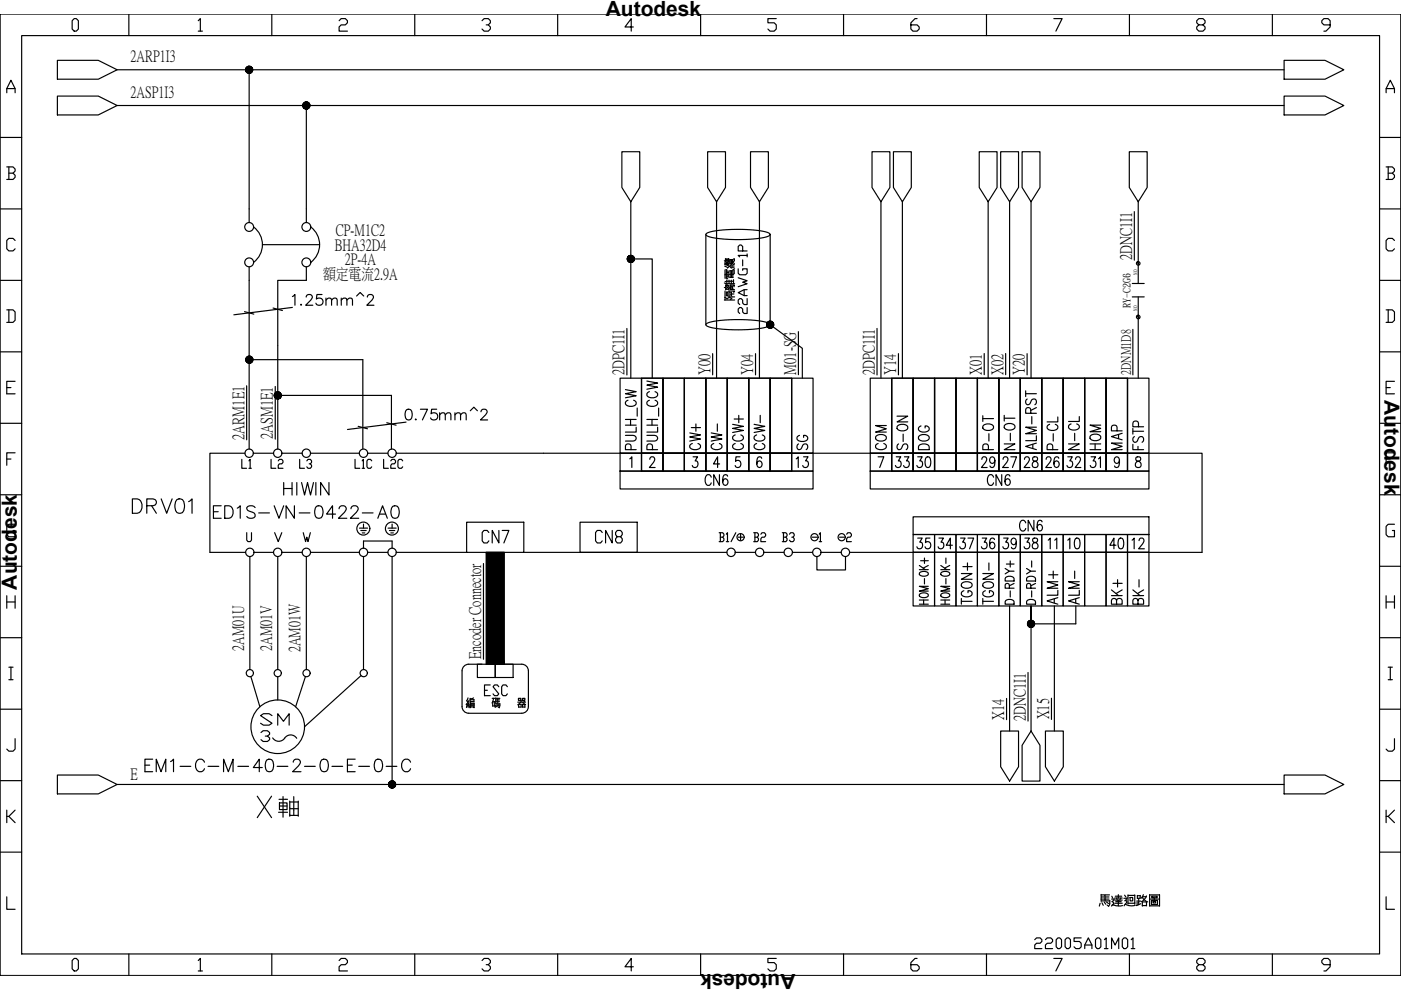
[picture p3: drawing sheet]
<svg xmlns="http://www.w3.org/2000/svg" width="297mm" height="210mm" viewBox="0 0 297 210" stroke-linecap="round" stroke-linejoin="round" font-family="sans-serif">
<g fill="none" stroke="#000" stroke-width=".25">
<path d="M1.4 19.7v-.9l.9-1.8 .9 1.8v.9M1.4 18.8h1.8M4.6 7.5h287.9v194.8h-287.9zM15.7 3.9h.5l.4 .5v1.8l-.4 .4h-.5l-.4-.4v-1.8zM27.3 3v4.5M42 4.4l.5-.5v2.7M42 6.6h.9M57.6 3v4.5M71.9 4.4l.4-.5h.9l.5 .5v.4l-.5 .5h-.9l-.4 .4v.9h1.8M87.9 3v4.5M102.2 4.4l.4-.5h.9l.5 .5v.4l-.5 .5h-.4M103.5 5.3l.5 .4v.5l-.5 .4h-.9l-.4-.4"/>
<path d="M118.2 3v4.5M134.3 5.7h-1.8l1.3-1.8v2.7M148.5 3v4.5M164.6 3.9h-1.8v.9h1.3l.5 .5v.9l-.5 .4h-.8l-.5-.4M178.8 3v4.5M194.4 3.9h-.4l-.9 .9v1.4l.5 .4h.8l.5-.4v-.5l-.5-.4h-1.3M209.2 3v4.5M223.4 3.9h1.8l-1.3 2.7M239.5 3v4.5M254.2 5.3l-.5-.5v-.4l.5-.5h.9l.4 .5v.4l-.4 .5h-.9l-.5 .4v.5l.5 .4h.9l.4-.4v-.5l-.4-.4M269.8 3v4.5M282 5.3h-1.3l-.5-.5v-.4l.5-.5h.9l.4 .5v1.3l-.9 .9h-.4"/>
<path d="M293.9 19.7v-.9l.9-1.8 .9 1.8v.9M293.9 18.8h1.8M297 3v203.8M.1 29.1h4.5M1.4 35.4h1.4l.4 .4v.5l-.4 .4M1.9 36.7h.9l.4 .5v.4l-.4 .4h-1.4M1.9 35.4v2.6M292.5 29.1h4.5M293.9 35.4h1.3l.5 .4v.5l-.5 .4M294.3 36.7h.9l.5 .5v.4l-.5 .4h-1.3M294.3 35.4v2.6M.1 44.3h4.5"/>
<path d="M.1 59.4h4.5M3.2 51l-.4-.5h-.9l-.5 .5v1.8l.5 .4h.9l.4-.4M292.5 44.3h4.5M292.5 59.4h4.5M295.7 51l-.5-.5h-.9l-.4 .5v1.8l.4 .4h.9l.5-.4M.1 74.6h4.5M1.4 65.7h1.4l.4 .4v1.8l-.4 .5h-1.4M1.9 65.7v2.7M292.5 74.6h4.5M293.9 65.7h1.3l.5 .4v1.8l-.5 .5h-1.3M294.3 65.7v2.7M.1 89.8h4.5"/>
<path d="M1.4 82.2h.9M1.4 97.3h.9M3.2 80.8h-1.8v2.7h1.8M3.2 96h-1.8v2.7M292.5 89.8h4.5M293.9 82.2h.9M293.9 97.3h.9M295.7 80.8h-1.8v2.7h1.8M295.7 96h-1.8v2.7M.1 104.9h4.5M3.2 111.2h-1.3l-.5 .4v1.8l.5 .4h1.3v-1.3h-.4M292.5 104.9h4.5"/>
<path d="M295.7 111.2h-1.4l-.4 .4v1.8l.4 .4h1.4v-1.3h-.5M.1 120.1h4.5M.1 135.2h4.5M1.4 126.3v2.7M1.4 127.6h1.8M3.2 126.3v2.7M292.5 120.1h4.5M292.5 135.2h4.5M293.9 127.6h1.8M293.9 126.3v2.7M295.7 126.3v2.7M.1 150.4h4.5"/>
<path d="M1.9 141.5h.9M1.9 144.1h.9M2.3 141.5v2.6M3.2 156.6v2.2l-.4 .5h-.9l-.5-.5M292.5 150.4h4.5M294.3 141.5h.9M294.3 144.1h.9M294.8 141.5v2.6M295.7 156.6v2.2l-.5 .5h-.9l-.4-.5M.1 165.5h4.5M1.4 171.8v2.6M1.9 173.1l1.3 1.3"/>
<path d="M3.2 171.8l-1.3 1.3h-.5M292.5 165.5h4.5M293.9 171.8v2.6M294.3 173.1l1.4 1.3M295.7 171.8l-1.4 1.3h-.4M.1 180.7h4.5M1.4 190.1v2.7h1.8M292.5 180.7h4.5M293.9 190.1v2.7h1.8M15.7 203.2h.5l.4 .5v1.7l-.4 .5h-.5l-.4-.5v-1.7zM27.3 202.3v4.5M42 203.7l.5-.5v2.7"/>
<path d="M42 205.9h.9M57.6 202.3v4.5M71.9 203.7l.4-.5h.9l.5 .5v.4l-.5 .4h-.9l-.4 .5v.9h1.8M87.9 202.3v4.5M102.2 203.7l.4-.5h.9l.5 .5v.4l-.5 .4h-.4M103.5 204.5l.5 .5v.4l-.5 .5h-.9l-.4-.5M118.2 202.3v4.5M134.3 205h-1.8l1.3-1.8v2.7M148.5 202.3v4.5M164.6 203.2h-1.8v.9h1.3l.5 .4v.9l-.5 .5h-.8l-.5-.5M178.8 202.3v4.5M194.4 203.2h-.4l-.9 .9v1.3l.5 .5h.8l.5-.5v-.4l-.5-.5h-1.3"/>
<path d="M209.2 202.3v4.5M223.4 203.2h1.8l-1.3 2.7M239.5 202.3v4.5M254.2 204.5l-.5-.4v-.4l.5-.5h.9l.4 .5v.4l-.4 .4h-.9l-.5 .5v.4l.5 .5h.9l.4-.5v-.4l-.4-.5M269.8 202.3v4.5M282 204.5h-1.3l-.5-.4v-.4l.5-.5h.9l.4 .5v1.3l-.9 .9h-.4"/>
</g>
<g fill="none" stroke="#000" stroke-width=".25">
<path d="M233.2 191.5l-.1 .6M233.5 189.7h.8v1.3M233.5 189.6v1.5M233.5 190.6h1.6M233.5 191h1.8M233.5 190.2h1.6M233.6 191.4l.3 .5M234.1 191.3l.4 .4M234.3 189.7h.9M234.6 191.2l.4 .4M234.7 191.9l.3 .2M235.3 190.9a1.3 1.3 0 0 1-.3 1.3"/>
<path d="M235.7 190.6h.5M235.7 190l.2 .4M235.8 191.9l1.5 .2 .7-.1M236.2 190.6l-.4 .6h.2a.42 .42 0 0 1-.2 .7l-.1 .2M236.3 190.4h1.6M236.3 190.8h1.6M236.3 191.5h1.6M236.4 190h1.4M236.6 191.2h1.1M236.7 190.4l.2 .4M237.1 190.8v1.3M237.1 189.7v.7"/>
<path d="M237.7 190.4l-.3 .4M238.3 190.5h.6M238.4 189.8l.3 .4M238.5 191h.3l.1 .3-.6 .8M238.6 191.7l1.2 .4 .9-.2M239 190.3l-.5 .7M239.2 189.7v2M239.2 191.5h1.4M239.2 189.8h1.4M239.6 190.3h.6v.7h-.6zM240.6 189.7v2M241.1 191v.9"/>
<path d="M241.1 189.8v.7M241.1 189.9h.7M241.4 191.1h.5M241.4 190.5v1.3M241.8 189.8v.7h-.7M241.9 191.6l-1 .4M242.2 190.2l.5 .7 .7 .3M242.2 191.2h.9M242.2 191.2v.8h.9M242.2 192v.1M242.2 190.1h.8M242.4 189.7l-.5 .8"/>
<path d="M243.1 190l-.4 .7-.7 .5M243.1 191.1v1M243.7 189.7v2.4M243.7 189.7h2.1M243.7 192.1h2.1M243.9 190.6h1.7M244.1 190.9h1.3v.9h-1.3zM244.2 190h1.1v.3h-1.1zM244.5 191.1v.4h.5v-.4h-.5M244.7 190.3v.5M245.8 189.7v2.4"/>
</g>
<!-- layer: 0 -->
<g fill="none" stroke="#000" stroke-width=".25">
<path d="M12.2 12.8h8.6l4 2-4 2h-8.6zM24.8 14.8h247.5M52.8 14.8v32.4M272.3 12.8h8.6l4 2-4 2h-8.6zM12.2 20.4h8.6l4 2-4 2h-8.6zM24.8 22.4h247.5M65 22.4v24.8M150 32.2h3.8v7.5l-1.9 3.1-1.9-3.1zM159.1 32.2h3.8v7.5l-1.9 3.1-1.9-3.1zM189.4 32.2h3.8v7.5l-1.9 3.1-1.9-3.1zM207.6 32.2h3.8v7.5l-1.9 3.1-1.9-3.1zM212.2 32.2h3.7v7.5l-1.8 3.1-1.9-3.1z"/>
<path d="M216.7 32.2h3.8v7.5l-1.9 3.1-1.9-3.1zM239.4 32.2h3.8v7.5l-1.9 3.1-1.9-3.1zM272.3 20.4h8.6l4 2-4 2h-8.6zM52.8 56.6v38.6M53.8 48.1a4.7 4.7 0 0 1 0 7.5M55.6 51.9h12.2M65 56.6v2.8h-6.1v35.8M65.9 48.1a4.7 4.7 0 0 1 0 7.5M133.7 42.8l-1.9-3.1v-7.5h3.8v7.5l-1.9 3.1v37.4M133.7 54.9h4.6v25.3M149.7 49.7v19.1M149.7 49.6a15.4 15.4 0 0 1 6.9-1l2.5 .1a7.2 7.2 0 0 1 4.2 1 3.3 3.3 0 0 1-2.5 .9l-3.5 .2-3.3-.1a8 8 0 0 1-4.3-.9z"/>
<path d="M151.9 42.8v37.4M153.6 55.3l.5 .3M153.7 56.5l.6 .2M153.7 58.2h1.8M153.7 57.2v1.8M153.7 55.6v.5M153.7 55.8h.3M154.5 55.6v.5h-.8M155.5 59.6l-1.8 .1M161 42.8v37.4M163.3 49.7v19.1M186.8 42.8l-1.9-3.1v-7.5h3.8v7.5l-1.9 3.1v37.4"/>
<path d="M191.3 42.8v37.4M209.5 42.8v37.4M214.1 42.8v37.4M218.6 42.8v37.4M240.5 44.9v10.3M241.1 55.6l.5 .5M241.3 42.8v17.3M51.8 66.1l2 .5M52.8 76.3h24.1v18.9M57.9 65.3l2 .5M62 65.2l-12.4 1.5M132.9 69.6v9.9"/>
<path d="M149.7 68.7a15.4 15.4 0 0 1 6.9-.9h2.5a7.2 7.2 0 0 1 4.2 1 3.3 3.3 0 0 1-2.5 .9l-3.5 .2h-3.3a8 8 0 0 1-4.3-1zM151.1 75v4.5M153.6 60l.6 .4M153.6 63.6h2.2M153.6 61h.3M153.6 63l.5 .4M153.7 61.7v1.2M153.7 63.1v.5M160.2 75v4.5M163.3 68.8l6.8 5v6.4M169.3 70.3v9.1M185.9 69.6v9.9"/>
<path d="M190.5 75v4.5M208.7 74.9v4.5M213.2 74.9v4.5M217.8 75v4.5M240.1 60.1h2.5M240.1 62.9h2.5M240.2 69.8v9.7M241.1 66.9l.5 .6M241.3 62.9v17.3M51.9 96.1h-7.4v21h7.6M52.3 81.8v11.5M53.7 96.1h4.3"/>
<path d="M58.4 81.9v11.2M58.9 83.8h24.1v11.4M59.8 96.1h4.3M65.8 96.1h10.4M75.9 90.4l2 .5M78 96.1h4.2M82 89.6l2 .6M84 96.1h170.9v21h-74.8M86.1 89.5l-12.4 1.6M131.5 99.9h40.9v3.8h-40.9zM131.5 96.1h4.5v3.8h-4.5zM131.5 80.2h4.5v15.9h-4.5z"/>
<path d="M133.5 97.3l.5-.4v2.2M136 96.1h4.6v3.8h-4.6zM136 80.2h4.6v15.9h-4.6zM137.8 97.4l.3-.5h.4l.2 .2a.83 .83 0 0 1-.2 .9l-.8 1.1h1.2M140.6 96.1h4.5v3.8h-4.5zM140.6 80.2h4.5v15.9h-4.5zM145.1 96.1h4.6v3.8h-4.6zM145.1 80.2h4.6v15.9h-4.6zM146.9 96.9h1l-.5 .8a.67 .67 0 0 1 .5 1 .67 .67 0 0 1-1.1 0M149.7 96.1h4.5v3.8h-4.5zM149.7 80.2h4.5v15.9h-4.5zM152.6 98.4h-1.3l.8-1.5v2.2"/>
<path d="M154.2 96.1h4.5v3.8h-4.5zM154.2 80.2h4.5v15.9h-4.5zM156.9 96.9h-.9v.9a.7 .7 0 0 1 .9 .1 .7 .7 0 0 1 0 .9 .7 .7 0 0 1-.9 .1l-.1-.2M158.7 96.1h4.6v3.8h-4.6zM158.7 80.2h4.6v15.9h-4.6zM161.5 97.2a.48 .48 0 0 0-.8-.2 2.13 2.13 0 0 0 0 2 .5 .5 0 0 0 .8-.2 .65 .65 0 0 0 0-.8 .65 .65 0 0 0-.8-.2l-.2 .6M163.3 96.1h4.5v3.8h-4.5zM163.3 80.2h4.5v15.9h-4.5zM167.8 80.2h4.6v15.9h-4.6zM169.5 92.3a.67 .67 0 0 0-.5 .8 .67 .67 0 0 0 .8 .5h.6a.68 .68 0 0 0 .9-.6 .68 .68 0 0 0-.9-.7v.4M184.5 99.9h59.1v3.8h-59.1zM184.5 96.1h4.6v3.8h-4.6z"/>
<path d="M184.5 80.2h4.6v15.9h-4.6zM186.2 96.9h1.2l-.9 2.2M189.1 80.2h4.5v15.9h-4.5zM193.6 80.2h4.5v15.9h-4.5zM198.1 96.1h4.6v3.8h-4.6zM198.1 80.2h4.6v15.9h-4.6zM202.7 96.1h4.5v3.8h-4.5zM202.7 80.2h4.5v15.9h-4.5zM207.2 80.2h4.6v15.9h-4.6zM211.8 80.2h4.5v15.9h-4.5zM216.3 80.2h4.6v15.9h-4.6zM220.9 80.2h4.5v15.9h-4.5z"/>
<path d="M225.4 80.2h4.6v15.9h-4.6zM230 80.2h4.5v15.9h-4.5zM234.5 96.1h4.6v3.8h-4.6zM234.5 80.2h4.6v15.9h-4.6zM237.3 97.6a.61 .61 0 0 1-.6 .7 .67 .67 0 0 1-.5-.9 .67 .67 0 0 1 .9-.4 1.93 1.93 0 0 1 0 2 .48 .48 0 0 1-.8-.2M239.1 96.1h4.5v3.8h-4.5zM239.1 80.2h4.5v15.9h-4.5zM240.2 94.2v1.1h2.3M240.2 91.4h2.3M240.5 92.6a.6 .6 0 0 0-.3 .7 .6 .6 0 0 0 .7 .4l.6-1a.57 .57 0 0 1 1 .3v.3l-.4 .5M240.9 97a.52 .52 0 0 0 .2 .7 .71 .71 0 0 1 .8 .7 .71 .71 0 0 1-.7 .7 .74 .74 0 0 1-.5-.9 .74 .74 0 0 1 .9-.5 .46 .46 0 0 0 .3-.4 .46 .46 0 0 0-.4-.4zM241.3 94.6v.7"/>
<path d="M241.4 90.5v-.8a.62 .62 0 0 0-.6-.4 .62 .62 0 0 0-.6 .4v.8h2.3M52.3 112.9v1.6l.3 .3h.5l.2-.3v-1.6M53 118v24M53.9 117.1h4.1M58.2 112.9l.8 1.9 .7-1.9M58.9 118v24M59.8 117.1h4.3M64.3 112.9l.5 1.9 .2-.9 .3 .9 .5-1.9M65 118v24M65.8 117.1h10.4M77.1 116.2v-1.5h6v1.5M77.1 118v24"/>
<path d="M78 117.1h4.2M83.1 118v48.3M84 117.1h14.9M98.9 110.7h12.2v6.4h-12.2zM102.5 119.5v20.3M103.1 117.1h3.8v23.7h-3.8zM111.1 117.1h43M123 110.7h12.1v6.4h-12.1zM162 117.1h4.2M168 117.1h4.3M173.2 118v2.8h6.1v-2.8M174.1 117.1h4.3"/>
<path d="M193.6 109.6h50v3.7h-50zM193.6 117.1h4.5v11.4h-4.5zM194.9 119.9l1.3 .9M196 118.3v1.2M196.8 119.9l-1.1 .6M198.1 117.1h4.6v11.4h-4.6zM199.5 119.9l1.2 .9M200.6 118.3v1.2M201.4 119.9l-1.1 .6M202.7 117.1h4.5v11.4h-4.5zM207.2 117.1h4.6v11.4h-4.6zM211.8 117.1h4.5v11.4h-4.5z"/>
<path d="M216.3 117.1h4.6v11.4h-4.6zM218.7 118.9v1.3M220.9 117.1h4.5v11.4h-4.5zM225.4 117.1h4.6v11.4h-4.6zM230 113.3h4.5v3.8h-4.5zM230 117.1h4.5v11.4h-4.5zM234.5 117.1h4.6v11.4h-4.6zM239.1 117.1h4.5v11.4h-4.5zM194.9 128.1h1.9M194.9 127.2h1.9M194.9 120.8h1.9M195 126a1.38 1.38 0 0 1 1.8 .1 1.07 1.07 0 0 1-1.8 .4z"/>
<path d="M195 121.4a1.38 1.38 0 0 1 1.8 .1 1.07 1.07 0 0 1-1.8 .4zM195.8 127.2v.9M196 122.7v1.1M196.8 124.3h-1.9l1.9 .5-1.9 .5h1.9M199.5 128.1h1.9M199.5 127.2h1.9M199.5 120.8h1.9M199.6 126a1.38 1.38 0 0 1 1.8 .1 1.07 1.07 0 0 1-1.8 .4zM199.6 121.4a1.38 1.38 0 0 1 1.8 .1 1.07 1.07 0 0 1-1.8 .4zM200.4 127.2v.9M200.6 122.7v1.1M201.4 124.3h-1.9l1.9 .5-1.9 .5h1.9"/>
<path d="M214.1 128.5v26.5M217.7 120.5l.9 .6-.9 .6M217.7 127.4a1.19 1.19 0 0 1 1.8 .2v.5h-1.8zM217.7 122.5a1.18 1.18 0 0 1 1.8 .2v.5h-1.8zM218.6 124.7l-.1-.9-.3-.1-.5 .1v.9h1.8M218.6 121.1h.9M218.7 125.3v1.3M219.5 123.7l-.9 .5M223.5 128.5v26.5M228.1 128.5v3.8h-9.5v-3.8v26.5l-1.9 3v7.6h3.8v-7.6l-1.9-3M53.2 143.5l1.9 6.4M58.9 143.5v4.9"/>
<path d="M64.8 143.4l-2.1 6.5M76.6 143.2l-12 10.9M98.9 148.5l.3 .4M99 149.4l-.1 .6M99.1 149.4l.1 .6M99.2 148l-.2 .6M99.3 149l.2 .4M99.3 149.4l.1 .4M99.5 148.4l-.6 .9 .5-.1M99.7 148.1v1.1l-.2 .9M99.7 148.7h.8M99.7 148.4h.8"/>
<path d="M99.8 149.1v1M99.8 149.1h.7M99.8 149.5h.7M100.4 148l-.7 .2M101.2 140.8h3.8v2.8h-3.8zM102.2 140.8h-2.8a1.4 1.4 0 0 0-1.4 1.4v7.6a1.41 1.41 0 0 0 1.4 1.4h11.2a1.41 1.41 0 0 0 1.4-1.4v-7.6a1.4 1.4 0 0 0-1.4-1.4h-4.6M105 140.8h3.8v2.8h-3.8zM109.8 148.9h1.6M110.8 148.1h.5v.4h-.5zM110.8 149.4h.5v.6M110.8 149.3v.7M110.8 148.9l.6 .5"/>
<path d="M110.8 149.9h.5M111 148.6l.2 .2M212.2 155h3.7v7.6l-1.8 3-1.9-3zM213.4 148.1v4.5M218 142.6v10.3M221.7 155h3.7v7.6l-1.9 3-1.8-3zM222.9 148v4.5M12.2 164.3h8.6l4 2-4 2h-8.6zM24.8 166.3h247.5M272.3 164.3h8.6l4 2-4 2h-8.6z"/>
<circle cx="52.8" cy="55.6" r=".94"/>
<circle cx="52.8" cy="48.1" r=".94"/>
<circle cx="64.9" cy="55.6" r=".94"/>
<circle cx="64.9" cy="48.1" r=".94"/>
<circle cx="241.3" cy="55.8" r=".38"/>
<circle cx="241.3" cy="67.2" r=".38"/>
<circle cx="53" cy="117.1" r=".89"/>
<circle cx="58.9" cy="117.1" r=".89"/>
<circle cx="64.9" cy="117.1" r=".89"/>
<circle cx="77" cy="112.1" r="1.38"/>
<circle cx="77.1" cy="117.1" r=".89"/>
<circle cx="83.1" cy="112.1" r="1.38"/>
<circle cx="83.1" cy="117.1" r=".89"/>
<circle cx="155" cy="117.1" r=".89"/>
<circle cx="161.1" cy="117.1" r=".89"/>
<circle cx="167.1" cy="117.1" r=".89"/>
<circle cx="173.2" cy="117.1" r=".89"/>
<circle cx="179.2" cy="117.1" r=".89"/>
<circle cx="53" cy="142.7" r=".76"/>
<circle cx="58.9" cy="154.1" r="5.7"/>
<circle cx="58.9" cy="142.7" r=".76"/>
<circle cx="65" cy="142.7" r=".76"/>
<circle cx="77.1" cy="142.7" r=".76"/>
</g>
<g fill="#000" stroke="#000" stroke-width=".21">
<path d="M52.8 14.8h.8v.1zM65 22.4h.7v.1zM133.7 54.9h.8v.1zM52.9 76.3h.7v.1zM163.3 68.8h.7v.2zM58.9 83.8h.7v.2zM218.6 132.3h.8l-.1 .1z"/>
<path d="M52.1 14.9v.1l.7-.2zM52.1 15l.7-.2-.6 .3zM52.2 15.1v.1l.6-.4z"/>
<path d="M52.1 14.6v.1l.7 .1zM52.1 14.7l.7 .1h-.7zM52.1 14.8v.1l.7-.1z"/>
<path d="M52.2 15.2l.1 .1 .5-.5zM52.3 15.3l.5-.5-.4 .6zM52.8 14.8l-.4 .6 .1 .1z"/>
<path d="M52.3 14.3h-.1l.6 .5zM52.2 14.3l.6 .5-.6-.4zM52.2 14.4l-.1 .2 .7 .2z"/>
<path d="M52.8 14.8l-.3 .7h.1zM52.8 14.8l-.1 .7h-.1zM52.8 14.8l-.1 .7 .1 .1z"/>
<path d="M52.5 14.1l.3 .7-.2-.7zM52.4 14.2l.1-.1 .3 .7zM52.3 14.3l.5 .5-.4-.6z"/>
<path d="M52.8 14.8v.8l.1-.1zM52.8 14.8l.3 .7h-.2zM52.8 14.8l.3 .7h.1z"/>
<path d="M52.8 14v.8l.1-.8zM52.7 14h.1v.8zM52.6 14.1l.2 .7-.1-.8z"/>
<path d="M52.8 14.8l.4 .7 .1-.1zM52.8 14.8l.6 .5-.1 .1zM52.8 14.8l.6 .5v-.1z"/>
<path d="M53.2 14.1l-.4 .7 .5-.6zM53.1 14.1h.1l-.4 .7zM52.9 14l-.1 .8 .3-.7z"/>
<path d="M52.8 14.8l.6 .4 .1-.1zM52.8 14.8l.7 .2v.1zM52.8 14.8l.7 .2 .1-.1z"/>
<path d="M52.8 14.8l.7-.4-.1-.1zM52.8 14.8l.6-.5zM53.3 14.2l-.5 .6 .6-.5z"/>
<path d="M52.8 14.8h.8v-.1zM52.8 14.8l.7-.2 .1 .1zM52.8 14.8l.7-.2v-.2z"/>
<path d="M64.2 22.5v.1l.8-.2zM64.2 22.6l.8-.2-.7 .3zM64.3 22.7v.1l.7-.4z"/>
<path d="M64.2 22.1v.1l.8 .2zM64.2 22.2l.8 .2h-.8zM64.2 22.4v.1l.8-.1z"/>
<path d="M64.3 22.8l.1 .1 .6-.5zM64.4 22.9l.6-.5-.5 .6zM65 22.4l-.5 .6h.1z"/>
<path d="M64.4 21.8l-.1 .1 .7 .5zM64.3 21.9l.7 .5-.7-.4zM64.3 22l-.1 .1 .8 .3z"/>
<path d="M65 22.4l-.4 .6 .1 .1zM65 22.4l-.2 .7h-.1zM65 22.4l-.2 .7h.2z"/>
<path d="M64.6 21.7l.4 .7-.3-.7zM64.5 21.8l.1-.1 .4 .7zM64.4 21.8l.6 .6-.5-.6z"/>
<path d="M65 22.4v.7h.1zM65 22.4l.2 .7h-.1zM65 22.4l.2 .7 .1-.1z"/>
<path d="M65 21.6v.8l.1-.8zM64.8 21.6h.2v.8zM64.7 21.7l.3 .7-.2-.8z"/>
<path d="M65 22.4l.3 .6h.1zM65 22.4l.5 .5-.1 .1zM65 22.4l.5 .5 .1-.1z"/>
<path d="M65.3 21.7l-.3 .7 .4-.6zM65.2 21.7h.1l-.3 .7zM65.1 21.6l-.1 .8 .2-.7z"/>
<path d="M65 22.4l.6 .4v-.1zM65 22.4l.7 .2-.1 .1zM65 22.4l.7 .2v-.1z"/>
<path d="M65 22.4l.6-.4v-.1zM65.5 21.8l.1 .1-.6 .5zM65.4 21.8l-.4 .6 .5-.6z"/>
<path d="M65 22.4h.7v-.2zM65 22.4l.7-.3v.1zM65 22.4l.7-.3-.1-.1z"/>
<path d="M133 55v.1l.7-.2zM133 55.1l.7-.2-.6 .3zM133.1 55.2v.1l.6-.4z"/>
<path d="M133 54.7v.1l.7 .1zM133 54.8l.7 .1h-.7zM133 54.9v.1l.7-.1z"/>
<path d="M133.1 55.3l.1 .1 .5-.5zM133.2 55.4l.5-.5-.4 .6zM133.7 54.9l-.4 .6 .1 .1z"/>
<path d="M133.2 54.4l-.1 .1 .6 .4zM133.1 54.5l.6 .4-.6-.3zM133.1 54.6l-.1 .1 .7 .2z"/>
<path d="M133.7 54.9l-.3 .7h.1zM133.7 54.9l-.1 .8-.1-.1zM133.7 54.9l-.1 .8h.1z"/>
<path d="M133.4 54.2l.3 .7-.2-.7zM133.3 54.3l.1-.1 .3 .7zM133.2 54.4l.5 .5-.4-.6z"/>
<path d="M133.7 54.9v.8h.2zM133.7 54.9l.3 .7-.1 .1zM133.7 54.9l.3 .7h.1z"/>
<path d="M133.7 54.1v.8l.2-.7zM133.6 54.2l.1-.1v.8zM133.5 54.2l.2 .7-.1-.7z"/>
<path d="M133.7 54.9l.4 .7 .1-.1zM133.7 54.9l.6 .5-.1 .1zM133.7 54.9l.6 .5 .1-.1z"/>
<path d="M134.1 54.2l-.4 .7 .5-.6zM134 54.2h.1l-.4 .7zM133.9 54.2l-.2 .7 .3-.7z"/>
<path d="M133.7 54.9l.7 .4v-.1zM133.7 54.9l.8 .2-.1 .1zM133.7 54.9l.8 .2v-.1z"/>
<path d="M133.7 54.9l.7-.3v-.1zM133.7 54.9l.6-.5 .1 .1zM134.2 54.3l-.5 .6 .6-.5z"/>
<path d="M133.7 54.9h.8v-.1zM133.7 54.9l.8-.2v.1zM133.7 54.9l.8-.2-.1-.1z"/>
<path d="M52.1 76.4v.1l.8-.2zM52.1 76.5l.8-.2-.7 .3zM52.2 76.6l.1 .1 .6-.4z"/>
<path d="M52.1 76v.1l.8 .2zM52.1 76.1l.8 .2h-.8zM52.1 76.3v.1l.8-.1z"/>
<path d="M52.3 76.7v.1l.6-.5zM52.3 76.8l.6-.5-.5 .6zM52.9 76.3l-.5 .6h.1z"/>
<path d="M52.3 75.7v.1l.6 .5zM52.3 75.8l.6 .5-.7-.4zM52.2 75.9l-.1 .1 .8 .3z"/>
<path d="M52.9 76.3l-.4 .6 .1 .1zM52.9 76.3l-.2 .7h-.1zM52.9 76.3l-.2 .7h.2z"/>
<path d="M52.5 75.6l.4 .7-.3-.8zM52.4 75.6h.1l.4 .7zM52.3 75.7l.6 .6-.5-.7z"/>
<path d="M52.9 76.3v.7h.1zM52.9 76.3l.2 .7h-.1zM52.9 76.3l.2 .7 .1-.1z"/>
<path d="M52.9 75.5v.8l.1-.8zM52.7 75.5h.2v.8zM52.6 75.5l.3 .8-.2-.8z"/>
<path d="M52.9 76.3l.3 .6h.1zM52.9 76.3l.5 .5-.1 .1zM52.9 76.3l.5 .5 .1-.1z"/>
<path d="M53.2 75.6l-.3 .7 .4-.7zM53.1 75.5l.1 .1-.3 .7zM53 75.5l-.1 .8 .2-.8z"/>
<path d="M52.9 76.3l.6 .4v-.1zM52.9 76.3l.7 .2-.1 .1zM52.9 76.3l.7 .2v-.1z"/>
<path d="M52.9 76.3l.6-.4v-.1zM52.9 76.3l.5-.6 .1 .1zM53.3 75.6l-.4 .7 .5-.6z"/>
<path d="M52.9 76.3h.7v-.2zM52.9 76.3l.7-.3v.1zM52.9 76.3l.7-.3-.1-.1z"/>
<path d="M162.5 69l.1 .1 .7-.3zM162.6 69.1l.7-.3-.7 .4zM162.6 69.2l.1 .1 .6-.5z"/>
<path d="M162.6 68.6l-.1 .1 .8 .1zM162.5 68.7l.8 .1h-.8zM162.5 68.8v.2l.8-.2z"/>
<path d="M162.7 69.3l.1 .1 .5-.6zM162.8 69.4l.5-.6-.5 .7zM163.3 68.8l-.5 .7h.1z"/>
<path d="M162.8 68.3l-.1 .1 .6 .4zM162.7 68.4l.6 .4-.7-.3zM162.6 68.5v.1l.7 .2z"/>
<path d="M163.3 68.8l-.4 .7 .2 .1zM163.3 68.8l-.1 .8h-.1zM163.3 68.8l-.1 .8h.1z"/>
<path d="M162.9 68.2l.4 .6-.2-.7zM162.8 68.2h.1l.4 .6zM162.8 68.3l.5 .5-.5-.6z"/>
<path d="M163.3 68.8v.8h.1zM163.3 68.8l.2 .8h-.1zM163.3 68.8l.2 .8 .1-.1z"/>
<path d="M163.3 68.1v.7l.1-.7zM163.2 68.1h.1v.7zM163.1 68.1l.2 .7-.1-.7z"/>
<path d="M163.3 68.8l.3 .7h.1zM163.3 68.8l.5 .6-.1 .1zM163.3 68.8l.5 .6 .1-.1z"/>
<path d="M163.6 68.2l-.3 .6 .4-.6zM163.5 68.1l.1 .1-.3 .6zM163.4 68.1l-.1 .7 .2-.7z"/>
<path d="M163.3 68.8l.6 .5 .1-.1zM163.3 68.8l.7 .3v.1zM163.3 68.8l.7 .3v-.1z"/>
<path d="M163.3 68.8l.7-.3-.1-.1zM163.8 68.3l.1 .1-.6 .4zM163.7 68.2l-.4 .6 .5-.5z"/>
<path d="M163.3 68.8h.7v-.1zM163.3 68.8l.7-.2v.1zM163.3 68.8l.7-.2v-.1z"/>
<path d="M58.1 84l.1 .1 .7-.3zM58.2 84.1l.7-.3-.7 .4zM58.2 84.2l.1 .1 .6-.5z"/>
<path d="M58.2 83.6l-.1 .1 .8 .1zM58.1 83.7l.8 .1h-.8zM58.1 83.8v.2l.8-.2z"/>
<path d="M58.3 84.3l.1 .1 .5-.6zM58.4 84.4l.5-.6-.5 .6zM58.9 83.8l-.5 .6 .1 .1z"/>
<path d="M58.4 83.3l-.1 .1 .6 .4zM58.3 83.4l.6 .4-.7-.3zM58.2 83.5v.1l.7 .2z"/>
<path d="M58.9 83.8l-.4 .7 .2 .1zM58.9 83.8l-.1 .8h-.1zM58.9 83.8l-.1 .8h.1z"/>
<path d="M58.5 83.2l.4 .6-.2-.7zM58.4 83.2h.1l.4 .6zM58.4 83.3l.5 .5-.5-.6z"/>
<path d="M58.9 83.8v.8h.1zM58.9 83.8l.2 .8h-.1zM58.9 83.8l.2 .8 .1-.1z"/>
<path d="M58.9 83.1v.7l.1-.7zM58.8 83.1h.1v.7zM58.7 83.1l.2 .7-.1-.7z"/>
<path d="M58.9 83.8l.3 .7 .1-.1zM58.9 83.8l.5 .6h-.1zM58.9 83.8l.5 .6 .1-.1z"/>
<path d="M59.2 83.2l-.3 .6 .4-.6zM59.1 83.1l.1 .1-.3 .6zM59 83.1l-.1 .7 .2-.7z"/>
<path d="M58.9 83.8l.6 .5 .1-.1zM58.9 83.8l.7 .3v.1zM58.9 83.8l.7 .3v-.1z"/>
<path d="M58.9 83.8l.7-.3-.1-.1zM58.9 83.8l.5-.5 .1 .1zM59.3 83.2l-.4 .6 .5-.5z"/>
<path d="M58.9 83.8h.7v-.1zM58.9 83.8l.7-.2v.1zM58.9 83.8l.7-.2v-.1z"/>
<path d="M103.1 117.1l3.8 23.7v-23.7zM103.1 117.1l3.8 23.7h-3.8z"/>
<path d="M217.8 132.4l.1 .1 .7-.2zM217.9 132.5l.7-.2-.7 .3zM217.9 132.6l.1 .1 .6-.4z"/>
<path d="M217.9 132l-.1 .2 .8 .1zM217.8 132.2l.8 .1h-.8zM217.8 132.3v.1l.8-.1z"/>
<path d="M218 132.7l.1 .1 .5-.5zM218.1 132.8l.5-.5-.4 .6zM218.6 132.3l-.4 .6h.1z"/>
<path d="M218.1 131.7l-.1 .1 .6 .5zM218 131.8l.6 .5-.7-.4zM217.9 131.9v.1l.7 .3z"/>
<path d="M218.6 132.3l-.3 .6 .1 .1zM218.6 132.3l-.1 .7h-.1zM218.6 132.3l-.1 .7h.1z"/>
<path d="M218.3 131.6l.3 .7-.2-.8zM218.2 131.7l.1-.1 .3 .7zM218.1 131.7l.5 .6-.4-.6z"/>
<path d="M218.6 132.3v.7h.1zM218.6 132.3l.2 .7h-.1zM218.6 132.3l.2 .7 .1-.1z"/>
<path d="M218.6 131.5v.8l.1-.8zM218.5 131.5h.1v.8zM218.4 131.5l.2 .8-.1-.8z"/>
<path d="M218.6 132.3l.3 .6h.1zM218.6 132.3l.5 .5-.1 .1zM218.6 132.3l.5 .5 .1-.1z"/>
<path d="M218.9 131.6l-.3 .7 .4-.6zM218.8 131.5l.1 .1-.3 .7zM218.7 131.5l-.1 .8 .2-.8z"/>
<path d="M218.6 132.3l.6 .4 .1-.1zM218.6 132.3l.7 .2v.1zM218.6 132.3l.7 .2v-.1z"/>
<path d="M218.6 132.3l.7-.4-.1-.1zM218.6 132.3l.5-.6 .1 .1zM219 131.7l-.4 .6 .5-.6z"/>
<path d="M218.6 132.3h.8l-.1-.1zM218.6 132.3l.7-.3v.2zM218.6 132.3l.7-.3v-.1z"/>
<path d="M82.4 166.4v.2l.7-.3zM82.4 166.6l.7-.3-.6 .4zM82.5 166.7v.1l.6-.5z"/>
<path d="M82.5 166.8l.1 .1 .5-.6zM83.1 166.3l-.4 .6h-.1zM83.1 166.3l-.4 .6 .1 .1z"/>
<path d="M83.1 166.3l-.3 .7h.1zM83.1 166.3l-.1 .8-.1-.1zM83.1 166.3l-.1 .8h.1z"/>
<path d="M83.1 166.3v.8h.2zM83.1 166.3l.3 .7-.1 .1zM83.1 166.3l.3 .7h.1z"/>
<path d="M83.1 166.3l.4 .7 .1-.1zM83.1 166.3l.6 .6h-.1zM83.1 166.3l.6 .6v-.1z"/>
<path d="M83.1 166.3l.6 .5 .1-.1zM83.1 166.3l.8 .3-.1 .1zM83.1 166.3l.8 .3v-.2z"/>
</g>
<path d="M0 3h297v203.8h-297z" fill="none" stroke="#000" stroke-width=".21"/>
<text font-size="8.4" x="53.6" y="174.6">X軸</text>
<text font-size="6.6" x="27.2" y="110.1">DRV01</text>
<g font-size="6.2">
<text x="68.1" y="66">mm^2</text>
<text x="92.4" y="90.3">mm^2</text>
<text x="44.4" y="111.1">ED1S-VN-0422-A0</text>
<text x="101.2" y="116.4">CN7</text>
<text x="125.2" y="116.4">CN8</text>
</g>
<g font-size="5.7">
<text x="85" y="90.3">0.75</text>
<text x="136.2" y="96.7" transform="rotate(-90 136.2 96.7)">PULH_CW</text>
<text x="140.8" y="96.7" transform="rotate(-90 140.8 96.7)">PULH_CCW</text>
<text x="212" y="96.7" transform="rotate(-90 212 96.7)">P-OT</text>
<text x="239.2" y="96.7" transform="rotate(-90 239.2 96.7)">MAP</text>
<text x="59.3" y="106.2">HIWIN</text>
<text x="215.2" y="113.9">CN6</text>
<text x="207.4" y="129.5" transform="rotate(-90 207.4 129.5)">TGON+</text>
<text x="212" y="129.5" transform="rotate(-90 212 129.5)">TGON-</text>
<text x="239.2" y="129.5" transform="rotate(-90 239.2 129.5)">BK+</text>
<text x="243.8" y="129.5" transform="rotate(-90 243.8 129.5)">BK-</text>
<text x="102" y="148.9">ESC</text>
<text x="54.3" y="154.9">SM</text>
<text x="30" y="164.7">EM1-C-M-40-2-0-E-0-C</text>
<text x="218.4" y="202.5">22005A01M01</text>
</g>
<g font-size="5.3">
<text x="61" y="66">1.25</text>
<text x="159.8" y="67.7" transform="rotate(-90 159.8 67.7)">22AWG-1P</text>
<text x="149.6" y="96.7" transform="rotate(-90 149.6 96.7)">CW+</text>
<text x="154.2" y="96.7" transform="rotate(-90 154.2 96.7)">CW-</text>
<text x="158.7" y="96.7" transform="rotate(-90 158.7 96.7)">CCW+</text>
<text x="163.3" y="96.7" transform="rotate(-90 163.3 96.7)">CCW-</text>
<text x="167.9" y="100.2">13</text>
<text x="189.1" y="100.2">33</text>
<text x="189.1" y="96.7" transform="rotate(-90 189.1 96.7)">COM</text>
<text x="193.7" y="100.2">30</text>
<text x="193.7" y="96.7" transform="rotate(-90 193.7 96.7)">S-ON</text>
<text x="198.3" y="96.7" transform="rotate(-90 198.3 96.7)">DOG</text>
<text x="207.1" y="100.2">29</text>
<text x="211.7" y="100.2">27</text>
<text x="216.3" y="96.7" transform="rotate(-90 216.3 96.7)">N-OT</text>
<text x="216.3" y="100.2">28</text>
<text x="220.8" y="100.2">26</text>
<text x="220.8" y="96.7" transform="rotate(-90 220.8 96.7)">ALM-RST</text>
<text x="225.4" y="100.2">32</text>
<text x="225.4" y="96.7" transform="rotate(-90 225.4 96.7)">P-CL</text>
<text x="230" y="96.7" transform="rotate(-90 230 96.7)">N-CL</text>
<text x="230.4" y="100.2">31</text>
<text x="234.6" y="96.7" transform="rotate(-90 234.6 96.7)">HOM</text>
<text x="148.5" y="104.1">CN6</text>
<text x="208.5" y="104.1">CN6</text>
<text x="193.7" y="117.5">35</text>
<text x="197.9" y="117.5">34</text>
<text x="202.5" y="117.5">37</text>
<text x="207.1" y="117.5">36</text>
<text x="211.7" y="117.5">39</text>
<text x="216.3" y="117.5">38</text>
<text x="221.2" y="117.5">11</text>
<text x="225.4" y="117.5">10</text>
<text x="234.6" y="117.5">40</text>
<text x="239.2" y="117.5">12</text>
<text x="225.4" y="129.5" transform="rotate(-90 225.4 129.5)">ALM+</text>
<text x="230" y="129.5" transform="rotate(-90 230 129.5)">ALM-</text>
<text x="54.3" y="158.4">3</text>
</g>
<g font-size="4.9">
<text x="50.4" y="100.5">L1</text>
<text x="56.4" y="100.5">L2</text>
<text x="62.8" y="100.5">L3</text>
<text x="74.4" y="100.5">L1C</text>
<text x="80.4" y="100.5">L2C</text>
<text x="151.7" y="116.1">B1/+</text>
<text x="158.7" y="116.1">B2</text>
<text x="165.1" y="116.1">B3</text>
<text x="171.4" y="116.1">-1</text>
<text x="177.1" y="116.1">-2</text>
<text x="216.3" y="129.5" transform="rotate(-90 216.3 129.5)">D-RDY+</text>
</g>
<g font-size="4.4">
<text x="122.8" y="3.4">由 Autodesk 由由由由由</text>
<text x="293.6" y="79.1" transform="rotate(90 293.6 79.1)">由 Autodesk 由由由由由</text>
<text x="3.5" y="130.7" transform="rotate(-90 3.5 130.7)">由 Autodesk 由由由由由</text>
<text x="174.3" y="206.4" transform="rotate(180 174.3 206.4)">由 Autodesk 由由由由由</text>
</g>
<g font-size="3.5">
<text x="239.8" y="55.2" transform="rotate(-90 239.8 55.2)">2DNC1I1</text>
<text x="132.2" y="79.5" transform="rotate(-90 132.2 79.5)">2DPC1I1</text>
<text x="150.4" y="79.5" transform="rotate(-90 150.4 79.5)">Y00</text>
<text x="159.5" y="79.5" transform="rotate(-90 159.5 79.5)">Y04</text>
<text x="168.6" y="79.4" transform="rotate(-90 168.6 79.4)">M01-SG</text>
<text x="185.3" y="79.5" transform="rotate(-90 185.3 79.5)">2DPC1I1</text>
<text x="189.8" y="79.5" transform="rotate(-90 189.8 79.5)">Y14</text>
<text x="208" y="79.4" transform="rotate(-90 208 79.4)">X01</text>
<text x="212.5" y="79.4" transform="rotate(-90 212.5 79.4)">X02</text>
<text x="217.1" y="79.5" transform="rotate(-90 217.1 79.5)">Y20</text>
<text x="51.6" y="93.3" transform="rotate(-90 51.6 93.3)">2ARM1E1</text>
<text x="57.7" y="93.1" transform="rotate(-90 57.7 93.1)">2ASM1E1</text>
<text x="101.8" y="139.8" transform="rotate(-90 101.8 139.8)">Encoder Connector</text>
<text x="212.7" y="152.6" transform="rotate(-90 212.7 152.6)">X14</text>
<text x="217.3" y="152.9" transform="rotate(-90 217.3 152.9)">2DNC1I1</text>
<text x="222.2" y="152.5" transform="rotate(-90 222.2 152.5)">X15</text>
</g>
<g font-size="3.4">
<text x="27.7" y="13">2ARP1I3</text>
<text x="27.7" y="20.6">2ASP1I3</text>
<text x="70.9" y="53">BHA32D4</text>
<text x="71.2" y="49.8">CP-M1C2</text>
<text x="68.5" y="59.1">額定電流2.9A</text>
<text x="73.1" y="56">2P-4A</text>
<text x="51.5" y="138.1" transform="rotate(-90 51.5 138.1)">2AM01U</text>
<text x="57.5" y="138.1" transform="rotate(-90 57.5 138.1)">2AM01V</text>
<text x="63.5" y="138.3" transform="rotate(-90 63.5 138.3)">2AM01W</text>
<text x="27.7" y="165.2">E</text>
</g>
<text font-size="2.8" x="239.6" y="79.5" transform="rotate(-90 239.6 79.5)">2DNM1D8</text>
<text font-size="2.1" x="239.6" y="65.3" transform="rotate(-90 239.6 65.3)">RY-C2G6</text>
<g font-size="1.1">
<text x="241.1" y="58.3" transform="rotate(-90 241.1 58.3)">NO</text>
<text x="241.1" y="65.9" transform="rotate(-90 241.1 65.9)">NO</text>
</g>
</svg>
